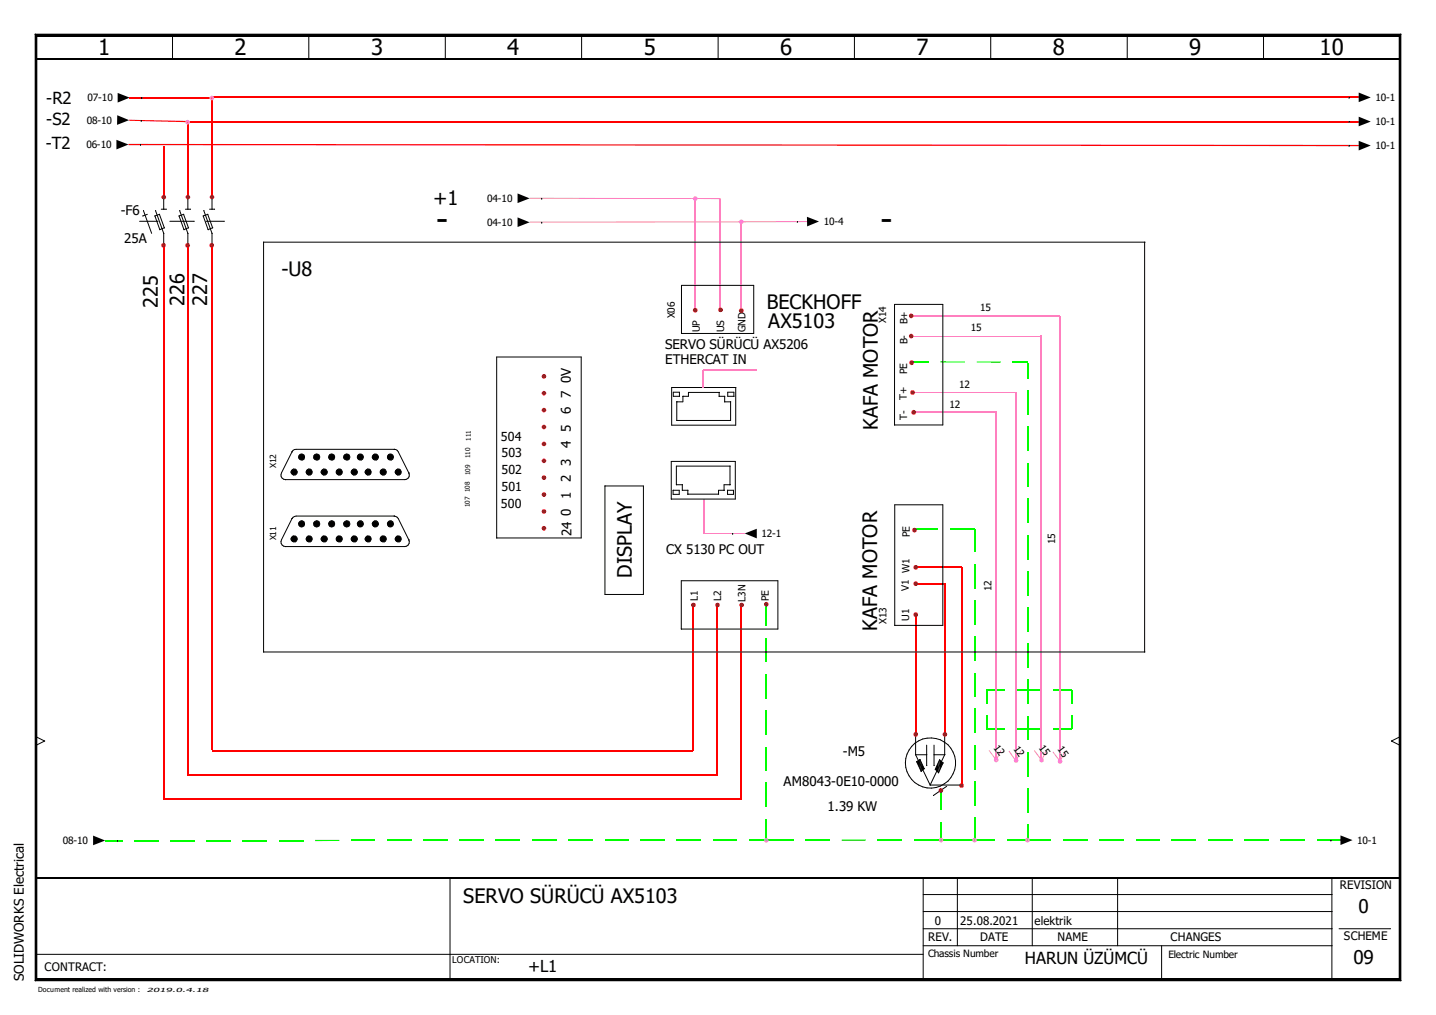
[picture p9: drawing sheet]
<svg xmlns="http://www.w3.org/2000/svg" width="297mm" height="210mm" viewBox="0 0 297 210" stroke-linecap="round" stroke-linejoin="round" font-family="sans-serif">
<path d="M.1 0h296.8v209.8h-296.8z" fill="none" stroke="#fff" stroke-width=".21"/>
<g fill="none" stroke="#000" stroke-width=".21">
<path d="M7.3 7.1l.3 .4zM7.3 7.1h282.5zM7.3 7.1v195.7zM7.3 7.1h282.5v195.7h-282.5zM7.6 7.5h281.8zM7.6 7.5v194.9zM7.6 7.5h281.8v194.9h-281.8zM35.7 7.2v5M63.9 7.2v5M92.2 7.2l-.1 5M120.4 7.2l-.1 5M148.6 7.2l-.1 5"/>
<path d="M176.8 7.2l-.1 5M205 7.2l-.1 5M233.2 7.2v5M261.4 7.2v5M289.4 7.5v194.9zM289.8 7.1l-.4 .4zM289.8 7.1v195.7zM7.4 152.4l1.8 .8M9.2 153.2l-1.7 .9M9.2 153.2h.1M287.8 153.2l1.8 .9M287.8 153.2h.1"/>
<path d="M289.6 152.4l-1.8 .8M7.4 197.4h183.6M93.1 181.5v21.1M191 195.6h84.5M191 192.1h84.5M191 188.5h84.5M191 185h84.5M191 181.5v21.1M198.1 181.5l-.1 14.1M213.6 181.5l-.1 14.1M231.2 181.5v14.1M240.3 195.6v7"/>
<path d="M275.5 181.5h.1M275.5 181.5v21.1M277 192.1h10.6M7.3 202.8h282.5zM7.6 202.4l-.3 .4zM7.6 202.4h281.8zM289.4 202.4l.4 .4z"/>
</g>
<path d="M7.3 7.3h282.5M7.3 202.6h282.5" fill="none" stroke="#000" stroke-width=".38"/>
<path d="M7.3 7.1l.3 .4zM289.8 7.1l-.4 .4zM7.6 202.4l-.3 .4zM289.4 202.4l.4 .4z" fill="#000"/>
<path d="M7.4 7.1v195.7M7.4 12.2h282.2M289.6 7.1v195.7M7.4 181.5h282.2" fill="none" stroke="#000" stroke-width=".34"/>
<path d="M153.3 45.8h13.7" fill="none" stroke="#ff7fbf" stroke-width=".25"/>
<path d="M188.5 65.3h30.7M188.5 69.5h26.9M189 81.1h21.1M189 85.3h17.1" fill="none" stroke="#ff7fbf" stroke-width=".21"/>
<path d="M188.9 74.8h3.2M194.6 74.8h5M202.1 74.9h4.9M209.5 74.9h3.2M188.9 109.4h5.1M196.5 109.4h5.1M221.7 142.7v2.7M221.7 147.9v2.8" fill="none" stroke="#0f0" stroke-width=".25"/>
<path d="M189.4 117.3h9.5M189.4 120.7h6" fill="none" stroke="#f00" stroke-width=".25"/>
<g fill="#ff7fbf">
<path d="M217.7 155.5l.1-.1 1.6 2-.2 .1z"/>
<path d="M213.9 155.3l.1-.1 1.5 1.9-.1 .2z"/>
<path d="M216.4 155.2l.1 .1-1 2.1-.2-.1z"/>
<path d="M220.2 155.4l.1 .1-.9 2-.2-.1z"/>
<path d="M207 155.2h.1l-.9 2-.2-.1z"/>
<path d="M204.5 155.2l.1-.1 1.6 2-.2 .1z"/>
<path d="M211.1 155.2l.2 .1-1 2.1-.2-.2z"/>
<path d="M208.6 155.4l.2-.2 1.4 2.1-.1 .1z"/>
</g>
<g fill="none" stroke="#0f0" stroke-width=".25">
<path d="M212.6 75v3.2M212.6 80.7v5M212.6 88.2v5M212.6 95.7v5M201.6 109.4v4.8M201.6 116.6v5M212.6 103.2v5M212.6 110.7v5M212.6 118.2v4.9M158.5 125v4.5M158.5 132v4.9M158.5 139.4v5"/>
<path d="M201.6 124.1v5M201.6 131.6v5M201.6 139.1v5M212.6 125.6v5M212.6 133.1v5M158.5 146.9v5M158.5 154.4v5M201.6 146.6v5M201.6 154.1v4.9M204.1 147.9v2.8h3.8M207.9 142.7h-3.8v2.7M210.4 142.7h5"/>
<path d="M210.4 150.7h5M212.6 140.6v5M212.6 148.1v4.9M212.6 155.5v5M217.9 142.7h3.8M217.9 150.7h3.7M158.5 173.8h5.6M158.5 161.9v5M158.5 169.4v4.5M166.6 173.8h5M174.1 173.7h5M181.6 173.7h5"/>
<path d="M189.1 173.7h16.7M194.7 163.8v3.7M194.7 170v3.7M201.6 161.5v5M201.6 169v4.7M208.3 173.7h9.2M212.6 163v5M212.6 170.5v3.2M220 173.7h5M227.5 173.7h4.9M234.9 173.7h5M242.4 173.7h5"/>
<path d="M249.9 173.7h5M257.4 173.7h5M264.8 173.7h5M272.3 173.7h5"/>
</g>
<path d="M26.8 20.2h17M33.8 30.3v10.2M38.8 25.3v15.2M43.8 20.3v20.2M153.3 125.3v39.9M189.4 127.1v24.7M195.4 120.7v31.1" fill="none" stroke="#f00" stroke-width=".25"/>
<path d="M149 41.1v23M153.3 45.8v18.5M215.4 69.4v87.8M219.3 65.4v92M206.1 85.1v72M210.2 81.2v76" fill="none" stroke="#ff7fbf" stroke-width=".21"/>
<path d="M198.9 117.2v45.2" fill="none" stroke="#f00" stroke-width=".21"/>
<path d="M109.5 41h34.3" fill="none" stroke="#ff7fbf" stroke-width=".25"/>
<g fill="none" stroke="#000" stroke-width=".21">
<path d="M28.9 45.8h3.8M29.7 43.6l1.7 4.7M30.5 44.3l-.9 .4M32 44.7l1.1 2.8M32 44.7h.1M32.2 43.6l1.7 4.7M33 44.3l1 2.8M33 44.3h.1M33 44.3l-1 .4M33.1 47.5h.1M33.4 43.3h1M33.5 47.3l-.4 .2"/>
<path d="M33.5 47.3h.1M33.9 40.8v2.5M33.9 48.3v2.5M33.9 48.3h.1M34 47.1l-.5 .2M34 47.1h.1M35.1 45.8h5.1M37 44.7h.1M37 44.7l1.1 2.8M37.2 43.6l1.7 4.7M38 44.3h.1M38 44.3l-1 .4"/>
<path d="M38 44.3l1 2.8M38.1 47.5h.1M38.4 43.3h1M38.5 47.3h.1M38.5 47.3l-.4 .2M38.9 40.8v2.5M38.9 48.3v2.5M38.9 48.3h.1M39 47.1h.1M39 47.1l-.5 .2M42 44.7h.1M42 44.7l1 2.8"/>
<path d="M42.2 43.6l1.7 4.7M42.6 45.8h3.8M43 44.3h.1M43 44.3l-1 .4M43 44.3l1 2.8M43 47.5h.1M43.3 43.3h1.1M43.5 47.3h.1M43.5 47.3l-.5 .2M43.9 48.3h.1M43.9 40.8v2.5M43.9 48.3v2.5"/>
<path d="M44 47.1h.1M44 47.1l-.5 .2"/>
</g>
<path d="M26.7 24.8l12.1 .2v.3l-12.1-.3z" fill="#f00"/>
<path d="M143.8 41.1v23.1M145.5 110.3h8.5M145.6 103.2v7.2" fill="none" stroke="#ff7fbf" stroke-width=".21"/>
<path d="M148.4 125.3v34.9" fill="none" stroke="#f00" stroke-width=".21"/>
<path d="M33.8 50.8v114.6M38.8 50.8v109.6M43.8 50.8v104.3M143.4 125.3v29.9M43.8 155.3h99.4M38.8 160.3h109.7" fill="none" stroke="#f00" stroke-width=".25"/>
<path d="M26.6 29.8l254.4 .2v.2l-254.4-.2z" fill="#f00"/>
<path d="M38.8 25.1h242.2M43.8 20.2h237.2M33.8 165.3h119.6" fill="none" stroke="#f00" stroke-width=".25"/>
<g fill="none" stroke="#0f0" stroke-width=".25">
<path d="M21.7 173.8h3.6M27.8 173.8h5M35.3 173.8h5M42.8 173.8h4.9M50.2 173.8h5M57.7 173.8h5M65.2 173.8h5M87.6 173.8h5M95.1 173.8h5M102.6 173.8h5M110.1 173.8h5M117.6 173.8h5"/>
<path d="M125 173.8h5M132.5 173.8h5M140 173.8h5M147.5 173.8h4.9M154.9 173.8h3.6"/>
</g>
<path d="M72.7 173.8h4.9M80.1 173.8h5" fill="none" stroke="#0f0" stroke-width=".21"/>
<g fill="none" stroke="#000" stroke-width=".21">
<path d="M29.1 29.9h.1M29.2 24.9h.1M29.3 20.2h.1M279.1 20.2h.1M279.1 30.1h.1M279.1 25.1h.1M112.1 46h.1M112.1 41h.1M141 59h14.9v10h-14.9zM164.9 45.8h.1M236.8 50.1v84.7M236.9 50.1h-182.4v84.7h182.3"/>
<path d="M102.7 73.8h17.5v37.5h-17.5zM112.5 77.9h.1M143.9 64.2h.1M149.1 64.2h.1M153.4 64.2h.1M185 62.9h10v25h-10zM188.4 65.5h.1M188.4 69.4h.1M188.6 75h.1M60.2 97.6h.1M60.4 97.6h.4M60.4 97.6l.3-.4 .5 .2 .1 .2"/>
<path d="M60.4 93.4l.2-.3 .7-.2 20.6 .1 .5 .4 2.2 4.4M60.4 97.6l.3 .4 .5-.1 .1-.3M60.4 93.4l-2.2 4.4a.93 .93 0 0 0 .9 1.4h24.7M60.4 93.4h.1M60.4 97.4l.5-.2a.47 .47 0 0 1 .4 .4 .47 .47 0 0 1-.4 .5h-.3l-.2-.5M60.6 97.5l.4-.1v.5l-.4-.1zM60.7 97.5h.3v.2h-.3zM60.8 97.6h.1l-.1 .1zM61 97.6l-.3 .1M61 97.6l-.2-.1-.1 .2M61.8 94.5h.1M61.9 94.5h.5"/>
<path d="M62 94.5l.3-.4h.2l.3 .4-.3 .4M62 94.5l.3 .4M62.2 94.3h.3l.1 .3-.2 .2-.2-.1zM62.3 94.9h.2M62.3 94.9a.38 .38 0 0 1-.2-.4 .38 .38 0 0 1 .2-.3h.2a.38 .38 0 0 1 .2 .3 .38 .38 0 0 1-.2 .4M62.3 94.4h.2v.3h-.2zM62.3 94.4h.2v.2h-.2zM62.4 94.5v.1zM63.3 97.6h.1M63.5 97.6h.4M63.8 97.5h.3v.2h-.3zM63.8 97.5h.2v.2h-.2z"/>
<path d="M63.9 97.6l.1 .1zM64.9 94.5h.1M65 94.5h.5M65.4 94.4h.3v.3h-.3zM65.4 94.9l-.3-.4 .3-.3h.2l.3 .3-.3 .4M65.4 94.4h.2v.2h-.2zM65.4 94.5h.2zM66.4 97.6h.1M66.6 97.6h.5M66.9 97.5l.2-.1 .2 .2-.2 .2zM67 97.5h.2v.2h-.2zM67 97.6h.1v.1z"/>
<path d="M68 94.5h.1M68.1 94.5h.5M68.4 94.3h.3l.2 .3-.3 .2-.2-.1zM68.5 94.4h.2v.3h-.2zM68.5 94.5h.2zM68.5 94.4h.2v.2h-.2zM68.9 94.7v-.4l-.4-.1a.38 .38 0 0 0-.2 .3 .38 .38 0 0 0 .2 .4M69 94.7l-.3 .2h-.2M69 94.7v-.4l-.5-.2-.3 .4 .3 .4M69.6 97.6h.1M69.7 97.6h.4M70 97.5h.3v.2h-.3z"/>
<path d="M70.1 97.5h.2v.2h-.2zM70.1 97.6h.1v.1zM71.1 94.5h.1M71.2 94.5h.5M71.6 94.4h.3v.3h-.3zM71.6 94.9l-.2-.4 .2-.3h.2l.3 .3-.3 .4M71.6 94.4h.2v.2h-.2zM71.7 94.5h.1zM72.6 97.6h.1M72.8 97.6h.5M73.2 97.6h.2l-.1 .1zM73.9 94.5h.1"/>
<path d="M74 94.5h.5M74.3 94.3h.4l.1 .3-.3 .2-.2-.1zM74.4 94.9l-.2-.4 .2-.3 .4 .1v.4l-.2 .2M74.4 94.4h.2v.2h-.2zM74.4 94.4h.3v.3h-.3zM74.5 94.5h.1zM75.5 97.6h.1M75.7 97.6h.5M76.1 97.6h.1v.1zM77 94.5h.1M77.2 94.5h.4M77.5 94.4h.3v.3h-.3z"/>
<path d="M77.6 94.4h.2v.2h-.2zM77.6 94.5h.1zM78 94.5l-.2-.3h-.2l-.3 .3 .3 .4M78 94.5l-.2 .4M78.1 94.5l-.3-.4-.5 .2v.4l.5 .2M78.1 94.5l-.3 .4M78.7 97.6h.1M78.8 97.6h.4M79.1 97.5h.3v.2h-.3zM79.2 97.5h.2v.2h-.2zM79.2 97.6l.1 .1zM80.1 94.5h.1"/>
<path d="M80.3 94.5h.4M80.3 94.5l.3 .4M80.3 94.5l.3-.4h.3l.3 .4-.3 .4M80.4 94.5l.2-.3h.3l.2 .3-.2 .4M80.4 94.7l.2 .2M80.6 94.3h.3l.1 .3-.3 .2-.1-.1zM80.6 94.7v-.3l.2-.1 .1 .1v.3M80.6 94.7h.3M80.6 94.6l.2-.2 .1 .2M80.6 94.6h.3M80.6 94.9h.3M80.8 94.4l-.1 .2z"/>
<path d="M81.7 97.6h.1M81.9 97.6h.5M82.3 97.6l.1 .1zM84.6 97.8a.93 .93 0 0 1-.9 1.4M84.6 97.8h.1M112.5 98.8h.1M112.5 95.3h.1M112.5 91.8h.1M112.5 88.3h.1M112.5 84.8h.1M112.5 81.3h.1M138.8 95.4h13.3v7.8h-13.3z"/>
<path d="M140.5 82v-.9h-1.2v.9h1.3M141.2 83.1h-1.2v3.9h11.1v-3.9M141.3 83.1v-1.1h1.1v-.8h6.4v.8h1.1v1.1h1.3M150.5 81.1h1.3v.9h-1.3zM151 96.4v3.8M151 96.4h-11.1v3.8h1.3M152.2 80.1v7.8h-13.3v-7.8h13.3M188.8 81.2h.1M188.9 85.3h.1M60.2 111.5h.1M60.4 111.5h.4M60.4 107.2l.2-.2 .7-.3h20.2l.7 .3 .2 .2 2.2 4.5"/>
<path d="M60.4 107.2l-2.2 4.5a.94 .94 0 0 0 .9 1.3h24.7M60.4 107.2h.1M60.7 111.3h.3v.3h-.3zM60.7 111.3h.3v.2h-.3zM60.8 111.4l.1 .1zM61.8 108.3h.1M61.9 108.3h.5M62.3 108.2h.2v.3h-.2zM62.4 108.3v.1zM62.4 108.4h.1M63.3 111.5h.1M63.5 111.5h.4"/>
<path d="M63.8 111.3l.3-.1 .1 .3-.3 .2-.1-.1zM63.8 111.3h.3v.3h-.3zM63.8 111.3h.2v.2h-.2zM63.9 111.5l.1-.1zM64.9 108.3h.1M65 108.3h.5M65.4 108.3h.2zM65.4 108.4h.1M65.5 108.2l.2 .1M65.5 108.2h-.1v.3h.3v-.2M65.5 108.2l-.1 .3 .3-.2M66.4 111.5h.1"/>
<path d="M66.6 111.5h.5M66.9 111.3h.3v.3h-.3zM67 111.3h.2v.2h-.2zM67 111.4l.1 .1zM68 108.3h.1M68.1 108.3h.5M68.5 108.2h.2v.3h-.2zM68.6 108.3v.1zM69.6 111.5h.1M69.7 111.5h.4M69.8 111.2l.5-.2 .3 .5-.1 .2-.2 .1-.5-.1M69.8 111.2v.5"/>
<path d="M69.9 111.3l.4-.2 .2 .4-.2 .3-.4-.1M69.9 111.3v.4M70 111.3l.3-.1 .1 .3-.3 .2-.1-.1zM70 111.3h.3v.3h-.3zM70.1 111.3h.2v.2h-.2zM70.2 111.4v.1h-.1zM71.1 108.3h.1M71.2 108.3h.5M71.6 108.2h.3v.3h-.3zM71.6 108.2h.2v.3h-.2zM71.7 108.3h.1l-.1 .1zM72.6 111.5h.1"/>
<path d="M72.8 111.5h.5M73.1 111.3h.3v.3h-.3zM73.2 111.3h.2v.2h-.2zM73.2 111.4l.2 .1zM73.9 108.3h.1M74 108.3h.5M74.4 108.2h.2v.3h-.2zM74.4 108.2h.3v.3h-.3zM74.5 108.3h.1l-.1 .1zM74.6 108.4h-.1M75.5 111.5h.1M75.7 111.5h.5"/>
<path d="M75.9 111.3l.4-.1 .1 .3-.3 .2-.2-.1zM76 111.3h.3v.3h-.3zM76.1 111.3h.1v.2h-.1zM76.1 111.4l.1 .1zM77 108.3h.1M77.2 108.3l.3 .5h.3l.3-.5M77.2 108.3h.4M77.2 108.3l.2-.4h.3a.5 .5 0 0 1 .4 .5 .5 .5 0 0 1-.4 .4h-.3l-.1-.2M77.2 108.3l.3-.4 .5 .2 .1 .2M77.6 108.3h.1l-.1 .1zM77.6 108.2l.2 .1M77.6 108.2v.3l.2-.2"/>
<path d="M77.6 108.2h-.1v.3h.3v-.2M78 108.3l-.2 .4h-.2M78 108.3l-.2-.3h-.2l-.3 .3 .3 .4M78.7 111.5h.1M78.8 111.5h.4M78.9 111.2l.5-.2 .3 .5-.3 .3-.5-.1M78.9 111.2v.5M79 111.3l.4-.2 .2 .4-.2 .3-.4-.1M79 111.3v.4M79.1 111.3h.3v.3h-.3zM79.2 111.3h.2v.2h-.2zM79.2 111.4l.1 .1z"/>
<path d="M80.1 108.3h.1M80.3 108.3h.4M80.6 108.2h.3v.3h-.3zM80.7 108.3l.1 .1zM81.7 111.5h.1M81.9 111.5h.5M82.2 111.3l.3-.1 .1 .3-.3 .2-.1-.1zM82.3 111.3h.2v.3h-.2zM82.3 111.3h.2v.2h-.2zM82.3 111.4l.1 .1zM84.6 111.7h.1M84.6 111.7a.94 .94 0 0 1-.9 1.3"/>
<path d="M112.5 109.3h.1M112.5 105.7h.1M112.5 102.3h.1M125.1 100.5h8v22.4h-8zM139.2 101.4h1.3v.8h-1.3zM141.1 100.2v1.2h1.2M142.3 101.4v.8h6.4M149.8 101.4h-1.2v.8M150.5 101.4h1.2v.8h-1.2zM151 100.2h-1.2v1.2M151.5 110.3h.1M185.1 104.4h9.9v24.9h-9.9z"/>
<path d="M189.1 109.6h.1M189.4 117.3h.1M140.9 120.1h20v10h-20zM143.4 125.1h.1M148.4 125.1h.1M153.4 125.1h.1M158.4 125.1h.1M189.2 120.7h.1M189.2 127h.1M187.3 157.8h.1M189.4 151.8v4.3M189.4 156.1h2.3"/>
<path d="M189.4 156.1l3 6.2M189.6 157.5l.9 2M189.6 157.5h.1M190.3 157.1l-.7 .4M190.3 157.1h.1M190.3 157.1l.9 1.9M190.5 159.5h.1M191.2 159h.1M191.2 159l-.7 .5M191.7 158.3h.1M191.7 154.1v4.2M193.2 156.1h2.2"/>
<path d="M193.2 154.1v4.2M193.5 159.1l.6 .7M193.5 159.1h.1M194.1 159.8h.1M194.2 157.1v2.7M194.3 157.1l.8 .7M194.3 157.1l-.8 2M194.3 157.1h.1M195.1 157.8h.1M195.1 157.8l-1 2M195.4 151.8v4.3l-3 6.2M24.3 173.8h.1"/>
<path d="M192.4 162.3h6.6M193.1 164.5h.1M195.8 162.6l-2.7 1.9M275.3 173.7h.1"/>
<circle cx="60.8" cy="97.6" r=".64"/>
<circle cx="60.9" cy="97.6" r=".35"/>
<circle cx="62.4" cy="94.5" r=".63"/>
<circle cx="62.4" cy="94.5" r=".49"/>
<circle cx="63.9" cy="97.6" r=".49"/>
<circle cx="63.9" cy="97.6" r=".36"/>
<circle cx="64" cy="97.6" r=".63"/>
<circle cx="64" cy="97.6" r=".27"/>
<circle cx="64" cy="97.6" r=".41"/>
<circle cx="65.5" cy="94.5" r=".42"/>
<circle cx="65.5" cy="94.5" r=".49"/>
<circle cx="65.5" cy="94.5" r=".28"/>
<circle cx="65.5" cy="94.5" r=".63"/>
<circle cx="67" cy="97.6" r=".35"/>
<circle cx="67" cy="97.6" r=".42"/>
<circle cx="67" cy="97.6" r=".63"/>
<circle cx="67.1" cy="97.6" r=".27"/>
<circle cx="67.1" cy="97.6" r=".49"/>
<circle cx="68.6" cy="94.5" r=".49"/>
<circle cx="68.6" cy="94.5" r=".63"/>
<circle cx="70.2" cy="97.6" r=".49"/>
<circle cx="70.2" cy="97.6" r=".36"/>
<circle cx="70.2" cy="97.6" r=".4"/>
<circle cx="70.2" cy="97.6" r=".63"/>
<circle cx="70.2" cy="97.6" r=".27"/>
<circle cx="71.7" cy="94.5" r=".42"/>
<circle cx="71.7" cy="94.5" r=".65"/>
<circle cx="71.7" cy="94.5" r=".49"/>
<circle cx="71.7" cy="94.5" r=".28"/>
<circle cx="73.3" cy="97.6" r=".2"/>
<circle cx="73.3" cy="97.6" r=".35"/>
<circle cx="73.3" cy="97.6" r=".63"/>
<circle cx="73.3" cy="97.6" r=".27"/>
<circle cx="73.3" cy="97.6" r=".12"/>
<circle cx="73.3" cy="97.6" r=".41"/>
<circle cx="73.3" cy="97.6" r=".49"/>
<circle cx="74.5" cy="94.5" r=".49"/>
<circle cx="74.5" cy="94.5" r=".63"/>
<circle cx="74.6" cy="94.5" r=".41"/>
<circle cx="76.1" cy="97.6" r=".36"/>
<circle cx="76.1" cy="97.6" r=".2"/>
<circle cx="76.1" cy="97.6" r=".42"/>
<circle cx="76.2" cy="97.6" r=".63"/>
<circle cx="76.2" cy="97.6" r=".12"/>
<circle cx="76.2" cy="97.6" r=".27"/>
<circle cx="76.2" cy="97.6" r=".49"/>
<circle cx="77.6" cy="94.5" r=".64"/>
<circle cx="77.7" cy="94.5" r=".49"/>
<circle cx="77.7" cy="94.5" r=".28"/>
<circle cx="79.3" cy="97.6" r=".35"/>
<circle cx="79.3" cy="97.6" r=".49"/>
<circle cx="79.3" cy="97.6" r=".41"/>
<circle cx="79.3" cy="97.6" r=".29"/>
<circle cx="79.3" cy="97.6" r=".63"/>
<circle cx="80.7" cy="94.5" r=".49"/>
<circle cx="80.8" cy="94.5" r=".63"/>
<circle cx="82.4" cy="97.6" r=".49"/>
<circle cx="82.4" cy="97.6" r=".36"/>
<circle cx="82.4" cy="97.6" r=".2"/>
<circle cx="82.4" cy="97.6" r=".42"/>
<circle cx="82.4" cy="97.6" r=".63"/>
<circle cx="82.4" cy="97.6" r=".12"/>
<circle cx="82.4" cy="97.6" r=".27"/>
<circle cx="60.8" cy="111.4" r=".28"/>
<circle cx="60.8" cy="111.5" r=".43"/>
<circle cx="60.8" cy="111.5" r=".64"/>
<circle cx="60.8" cy="111.4" r=".49"/>
<circle cx="60.9" cy="111.5" r=".35"/>
<circle cx="62.4" cy="108.3" r=".36"/>
<circle cx="62.4" cy="108.4" r=".28"/>
<circle cx="62.4" cy="108.3" r=".63"/>
<circle cx="62.4" cy="108.3" r=".43"/>
<circle cx="62.4" cy="108.3" r=".49"/>
<circle cx="63.9" cy="111.4" r=".49"/>
<circle cx="63.9" cy="111.5" r=".36"/>
<circle cx="64" cy="111.5" r=".63"/>
<circle cx="64" cy="111.4" r=".42"/>
<circle cx="65.5" cy="108.4" r=".42"/>
<circle cx="65.5" cy="108.3" r=".29"/>
<circle cx="65.5" cy="108.3" r=".49"/>
<circle cx="65.5" cy="108.3" r=".36"/>
<circle cx="65.5" cy="108.3" r=".63"/>
<circle cx="67" cy="111.5" r=".35"/>
<circle cx="67" cy="111.4" r=".28"/>
<circle cx="67" cy="111.4" r=".42"/>
<circle cx="67" cy="111.5" r=".63"/>
<circle cx="67.1" cy="111.4" r=".49"/>
<circle cx="68.6" cy="108.3" r=".49"/>
<circle cx="68.6" cy="108.3" r=".36"/>
<circle cx="68.6" cy="108.4" r=".28"/>
<circle cx="68.6" cy="108.3" r=".63"/>
<circle cx="68.6" cy="108.4" r=".42"/>
<circle cx="70.2" cy="111.4" r=".49"/>
<circle cx="70.2" cy="111.5" r=".63"/>
<circle cx="71.7" cy="108.4" r=".42"/>
<circle cx="71.7" cy="108.3" r=".65"/>
<circle cx="71.7" cy="108.3" r=".29"/>
<circle cx="71.7" cy="108.3" r=".49"/>
<circle cx="71.7" cy="108.3" r=".36"/>
<circle cx="73.3" cy="111.5" r=".35"/>
<circle cx="73.3" cy="111.4" r=".28"/>
<circle cx="73.3" cy="111.5" r=".63"/>
<circle cx="73.3" cy="111.4" r=".42"/>
<circle cx="73.3" cy="111.4" r=".49"/>
<circle cx="74.5" cy="108.3" r=".49"/>
<circle cx="74.5" cy="108.3" r=".36"/>
<circle cx="74.5" cy="108.4" r=".28"/>
<circle cx="74.5" cy="108.3" r=".63"/>
<circle cx="74.5" cy="108.4" r=".42"/>
<circle cx="76.1" cy="111.5" r=".36"/>
<circle cx="76.1" cy="111.4" r=".42"/>
<circle cx="76.2" cy="111.5" r=".63"/>
<circle cx="76.2" cy="111.4" r=".49"/>
<circle cx="77.6" cy="108.4" r=".28"/>
<circle cx="77.6" cy="108.3" r=".64"/>
<circle cx="79.3" cy="111.4" r=".49"/>
<circle cx="79.3" cy="111.4" r=".29"/>
<circle cx="79.3" cy="111.5" r=".63"/>
<circle cx="80.7" cy="108.3" r=".35"/>
<circle cx="80.7" cy="108.3" r=".49"/>
<circle cx="80.8" cy="108.4" r=".28"/>
<circle cx="80.8" cy="108.3" r=".63"/>
<circle cx="80.8" cy="108.3" r=".43"/>
<circle cx="82.4" cy="111.4" r=".49"/>
<circle cx="82.4" cy="111.4" r=".42"/>
<circle cx="82.4" cy="111.5" r=".63"/>
<circle cx="82.4" cy="111.5" r=".35"/>
<circle cx="192.5" cy="157.8" r="5.2"/>
</g>
<path d="M143.8 41.1h5.3M145.5 76.5v3.7M145.5 76.5h11" fill="none" stroke="#ff7fbf" stroke-width=".21"/>
<g fill="#000">
<path d="M281 19.1l2.5 1.1-2.5 .9zM24.1 28.9l2.5 1-2.5 1zM24.3 23.8l2.4 1-2.5 1zM24.3 19.2l2.5 1-2.5 1zM281 29.1l2.5 1-2.5 1zM281 24.1l2.5 1-2.5 1zM107.1 45l2.5 1-2.5 .9zM107.1 40l2.5 1-2.5 1zM166.9 44.8l2.5 1-2.4 1zM154 110.3l2.5-1v2zM189.6 157.5l.7-.4v1.9zM190.5 157.6l.7 1.4-.7 .5z"/>
<path d="M194.1 157.6v2.2l-.6-.7zM194.3 157.1l.8 .7-.8 1.6zM19.3 172.8l2.5 1-2.5 1zM277.3 172.8l2.5 .9-2.5 1.1z"/>
</g>
<path d="M190.4 157.1v2.4" fill="none" stroke="#000" stroke-width=".25"/>
<path d="M109.5 45.9h43.8" fill="none" stroke="#ff7fbf" stroke-width=".3"/>
<g fill="#ff7fdf">
<path d="M219.6 157.1l.2 .3h-.5z"/>
<path d="M219.3 157l.3 .1-.3 .3z"/>
<path d="M218.9 157.1l.4-.1v.4z"/>
<path d="M218.9 157.1l.3 .3h-.4z"/>
<path d="M218.8 157.4l.4 .1-.3 .3z"/>
<path d="M219.2 157.5l.1 .4-.4-.1z"/>
<path d="M219.3 157.5l.3 .3-.3 .1z"/>
<path d="M219.3 157.4h.5l-.2 .4z"/>
<path d="M215.5 157.2l.3-.4 .1 .4z"/>
<path d="M215.5 156.7l.3 .1-.3 .4z"/>
<path d="M215.1 156.8l.4-.1v.4z"/>
<path d="M215.1 156.8l.3 .4h-.4z"/>
<path d="M215 157.2h.4l-.3 .4z"/>
<path d="M215.4 157.2l.1 .5-.4-.1z"/>
<path d="M215.5 157.2l.3 .4-.3 .1z"/>
<path d="M215.5 157.2h.4l-.1 .4z"/>
<path d="M212.6 173.7l.3-.3 .2 .3z"/>
<path d="M212.6 173.2l.3 .2-.3 .3z"/>
<path d="M212.2 173.4l.4-.2v.5z"/>
<path d="M212.2 173.4l.3 .3h-.5z"/>
<path d="M212 173.7l.5 .1-.3 .3z"/>
<path d="M212.5 173.8l.1 .4-.4-.1z"/>
<path d="M212.6 173.8l.3 .3-.3 .1z"/>
<path d="M212.6 173.7h.5l-.2 .4z"/>
<path d="M210.5 156.9l.2 .4h-.5z"/>
<path d="M210.2 156.8l.3 .1-.3 .4z"/>
<path d="M209.8 156.9l.4-.1v.4z"/>
<path d="M209.8 156.9l.3 .4h-.4z"/>
<path d="M209.7 157.3h.4l-.3 .3z"/>
<path d="M210.1 157.3l.1 .5-.4-.2z"/>
<path d="M210.2 157.4l.3 .2-.3 .2z"/>
<path d="M210.2 157.3h.5l-.2 .3z"/>
<path d="M206.4 156.8l.2 .4h-.5z"/>
<path d="M206.1 156.7l.3 .1-.3 .3z"/>
<path d="M205.7 156.8l.4-.1v.4z"/>
<path d="M205.7 156.8l.3 .4h-.4z"/>
<path d="M205.6 157.2h.4l-.3 .3z"/>
<path d="M205.7 157.5l.4-.3v.5z"/>
<path d="M206.1 157.2l.3 .3-.3 .2z"/>
<path d="M206.1 157.2h.5l-.2 .3z"/>
<path d="M201.6 173.7l.3-.3 .2 .3z"/>
<path d="M201.6 173.2l.3 .2-.3 .3z"/>
<path d="M201.2 173.4l.4-.2v.5z"/>
<path d="M201.2 173.4l.3 .3h-.4z"/>
<path d="M201.1 173.7l.4 .1-.3 .3z"/>
<path d="M201.5 173.8l.1 .4-.4-.1z"/>
<path d="M201.6 173.8l.3 .3-.3 .1z"/>
<path d="M201.6 173.7h.5l-.2 .4z"/>
</g>
<g fill="#a50000">
<path d="M198.9 162.4l.4-.3 .1 .3z"/>
<path d="M198.9 162l.4 .1-.4 .3z"/>
<path d="M198.5 162.1l.4-.1v.4z"/>
<path d="M198.5 162.1l.4 .3h-.5z"/>
<path d="M198.4 162.4l.5 .1-.4 .3z"/>
<path d="M198.9 162.5v.4l-.4-.1z"/>
<path d="M198.9 162.5l.4 .3-.4 .1z"/>
<path d="M198.9 162.5l.5-.1-.1 .4z"/>
<path d="M195.5 151.8l.3-.3 .2 .3z"/>
<path d="M195.4 151.3l.4 .2-.3 .3z"/>
<path d="M195.1 151.5l.3-.2v.5z"/>
<path d="M195.1 151.5l.3 .3h-.5z"/>
<path d="M194.9 151.8l.5 .1-.3 .3z"/>
<path d="M195.4 151.9v.5l-.3-.2z"/>
<path d="M195.4 151.9l.4 .3-.4 .2z"/>
<path d="M195.5 151.8h.5l-.2 .4z"/>
</g>
<g fill="#ff7fdf">
<path d="M195 173.4l.2 .3h-.5z"/>
<path d="M194.7 173.2l.3 .2-.3 .3z"/>
<path d="M194.3 173.4l.4-.2v.5z"/>
<path d="M194.3 173.4l.3 .3h-.4z"/>
<path d="M194.2 173.7l.4 .1-.3 .3z"/>
<path d="M194.3 174.1l.4-.3v.4z"/>
<path d="M194.7 173.8l.3 .3-.3 .1z"/>
<path d="M194.7 173.7h.5l-.2 .4z"/>
</g>
<g fill="#a50000">
<path d="M195 163.1l.1 .3h-.4z"/>
<path d="M194.6 163l.4 .1-.3 .3z"/>
<path d="M194.3 163.1l.3-.1v.4z"/>
<path d="M194.3 163.1l.3 .3h-.5z"/>
<path d="M194.1 163.4l.5 .1-.3 .3z"/>
<path d="M194.6 163.5v.5l-.3-.2z"/>
<path d="M194.6 163.5l.4 .3-.4 .2z"/>
<path d="M194.7 163.4h.4l-.1 .4z"/>
<path d="M189.4 151.8l.4-.3 .1 .3z"/>
<path d="M189.4 151.3l.4 .2-.4 .3z"/>
<path d="M189.1 151.5l.3-.2v.5z"/>
<path d="M189.1 151.5l.3 .3h-.5z"/>
<path d="M188.9 151.8l.5 .1-.3 .3z"/>
<path d="M189.4 151.9v.5l-.3-.2z"/>
<path d="M189.4 151.9l.4 .3-.4 .2z"/>
<path d="M189.5 151.8h.4l-.1 .4z"/>
<path d="M189.4 127.1l.4-.4 .1 .4z"/>
<path d="M189.4 126.6l.4 .1-.4 .4z"/>
<path d="M189.1 126.7l.3-.1v.5z"/>
<path d="M189.1 126.7l.3 .4h-.5z"/>
<path d="M188.9 127.1l.5 .1-.3 .3z"/>
<path d="M189.1 127.5l.3-.3v.4z"/>
<path d="M189.4 127.2l.4 .3-.4 .1z"/>
<path d="M189.5 127.1h.4l-.1 .4z"/>
<path d="M189.4 120.6l.4-.2 .1 .3z"/>
<path d="M189.4 120.2l.4 .2-.4 .2z"/>
<path d="M189.1 120.4l.3-.2v.4z"/>
<path d="M189.1 120.4l.3 .2-.5 .1z"/>
<path d="M188.9 120.7h.5l-.3 .3z"/>
<path d="M189.1 121l.3-.3v.5z"/>
<path d="M189.4 120.7l.4 .3-.4 .2z"/>
<path d="M189.4 120.7h.5l-.1 .3z"/>
<path d="M189.4 117.3l.4-.3 .1 .3z"/>
<path d="M189.4 116.8l.4 .2-.4 .3z"/>
<path d="M189.1 117l.3-.2v.5z"/>
<path d="M189.1 117l.3 .3h-.5z"/>
<path d="M188.9 117.3l.5 .1-.3 .3z"/>
<path d="M189.1 117.7l.3-.3v.4z"/>
<path d="M189.4 117.4l.4 .3-.4 .1z"/>
<path d="M189.5 117.3h.4l-.1 .4z"/>
<path d="M189.2 109.6l.3-.3 .1 .3z"/>
<path d="M189.1 109.1l.4 .2-.3 .3z"/>
<path d="M188.8 109.3l.3-.2v.5z"/>
<path d="M188.8 109.3l.3 .3h-.4z"/>
<path d="M188.7 109.6l.4 .1-.3 .3z"/>
<path d="M188.8 110l.3-.3v.5z"/>
<path d="M189.1 109.7l.4 .3-.4 .2z"/>
<path d="M189.2 109.6h.4l-.1 .4z"/>
<path d="M189.1 85.2l.3-.3 .1 .4z"/>
<path d="M189 84.8l.4 .1-.3 .3z"/>
<path d="M188.6 84.9l.4-.1v.4z"/>
<path d="M188.6 84.9l.4 .3-.5 .1z"/>
<path d="M188.5 85.3h.5l-.4 .3z"/>
<path d="M189 85.3v.5l-.4-.2z"/>
<path d="M189 85.3l.4 .3-.4 .2z"/>
<path d="M189.1 85.3h.4l-.1 .3z"/>
<path d="M188.8 81.1l.3-.3 .2 .4z"/>
<path d="M188.8 80.6l.3 .2-.3 .3z"/>
<path d="M188.4 80.8l.4-.2v.5z"/>
<path d="M188.4 80.8l.3 .4h-.4z"/>
<path d="M188.3 81.2h.4l-.3 .3z"/>
<path d="M188.7 81.2l.1 .5-.4-.2z"/>
<path d="M188.8 81.2l.3 .3-.3 .2z"/>
<path d="M188.8 81.2h.5l-.2 .3z"/>
<path d="M188.6 75l.3-.4 .2 .4z"/>
<path d="M188.6 74.5l.3 .1-.3 .4z"/>
<path d="M188.2 74.6l.4-.1v.5z"/>
<path d="M188.2 74.6l.3 .4h-.4z"/>
<path d="M188.1 75l.4 .1-.3 .3z"/>
<path d="M188.2 75.4l.4-.3v.4z"/>
<path d="M188.6 75.1l.3 .3-.3 .1z"/>
<path d="M188.6 75.1l.5-.1-.2 .4z"/>
<path d="M188.5 69.5l.3-.3 .2 .3z"/>
<path d="M188.5 69l.3 .2-.3 .3z"/>
<path d="M188.1 69.2l.4-.2v.5z"/>
<path d="M188.1 69.2l.3 .3h-.4z"/>
<path d="M188 69.5l.5 .1-.4 .2z"/>
<path d="M188.1 69.8l.4-.2v.4z"/>
<path d="M188.5 69.6l.3 .2-.3 .2z"/>
<path d="M188.5 69.6l.5-.1-.2 .3z"/>
<path d="M188.5 65.3l.3-.3 .2 .3z"/>
<path d="M188.5 64.8l.3 .2-.3 .3z"/>
<path d="M188.1 65l.4-.2v.5z"/>
<path d="M188.1 65l.3 .3h-.4z"/>
<path d="M188 65.3l.5 .1-.4 .3z"/>
<path d="M188.1 65.7l.4-.3v.4z"/>
<path d="M188.5 65.4l.3 .3-.3 .1z"/>
<path d="M188.5 65.4l.5-.1-.2 .4z"/>
</g>
<g fill="#ff7fdf">
<path d="M158.6 173.7l.3-.3 .1 .4z"/>
<path d="M158.5 173.3l.4 .1-.3 .3z"/>
<path d="M158.2 173.4l.3-.1v.4z"/>
<path d="M158.2 173.4l.3 .4h-.5z"/>
<path d="M158 173.8h.5l-.3 .3z"/>
<path d="M158.2 174.1l.3-.3v.5z"/>
<path d="M158.5 173.8l.4 .3-.4 .2z"/>
<path d="M158.6 173.8h.4l-.1 .3z"/>
</g>
<g fill="#a50000">
<path d="M158.6 124.9l.3-.3 .1 .4z"/>
<path d="M158.5 124.5l.4 .1-.3 .3z"/>
<path d="M158.2 124.6l.3-.1v.4z"/>
<path d="M158.2 124.6l.3 .4h-.5z"/>
<path d="M158 125h.5l-.3 .3z"/>
<path d="M158.2 125.3l.3-.3v.5z"/>
<path d="M158.5 125l.4 .3-.4 .2z"/>
<path d="M158.6 125h.4l-.1 .3z"/>
<path d="M153.5 125.1l.3-.3 .1 .3z"/>
<path d="M153.4 124.6l.4 .2-.3 .3z"/>
<path d="M153.1 124.8l.3-.2v.5z"/>
<path d="M153.1 124.8l.3 .3h-.5z"/>
<path d="M152.9 125.1h.5l-.3 .4z"/>
<path d="M153.4 125.1v.5l-.3-.1z"/>
<path d="M153.4 125.1l.4 .4-.4 .1z"/>
<path d="M153.5 125.1h.4l-.1 .4z"/>
<path d="M153.4 64.2l.3-.3 .1 .4z"/>
<path d="M153.3 63.8l.4 .1-.3 .3z"/>
<path d="M153 63.9l.3-.1v.4z"/>
<path d="M153 63.9l.3 .4h-.5z"/>
<path d="M152.8 64.3h.5l-.3 .3z"/>
<path d="M153.3 64.3v.4l-.3-.1z"/>
<path d="M153.4 64.3l.3 .3-.4 .1z"/>
<path d="M153.4 64.3h.4l-.1 .3z"/>
</g>
<g fill="#ff7fdf">
<path d="M153.4 45.8l.3-.3 .1 .4z"/>
<path d="M153.3 45.4l.4 .1-.3 .3z"/>
<path d="M153 45.5l.3-.1v.4z"/>
<path d="M153 45.5l.3 .4h-.5z"/>
<path d="M152.8 45.9h.5l-.3 .3z"/>
<path d="M153.3 45.9v.5l-.3-.2z"/>
<path d="M153.3 45.9l.4 .3-.4 .2z"/>
<path d="M153.4 45.9h.4l-.1 .3z"/>
</g>
<g fill="#a50000">
<path d="M149.4 63.7l.2 .4h-.5z"/>
<path d="M149.1 63.6l.3 .1-.3 .4z"/>
<path d="M148.7 63.7l.4-.1v.4z"/>
<path d="M148.7 63.7l.3 .4h-.5z"/>
<path d="M148.5 64.1h.5l-.3 .3z"/>
<path d="M149 64.1l.1 .5-.4-.2z"/>
<path d="M149.1 64.1l.3 .3-.3 .2z"/>
<path d="M149.1 64.1h.5l-.2 .3z"/>
<path d="M148.8 124.8l.1 .3h-.4z"/>
<path d="M148.4 124.6l.4 .2-.3 .3z"/>
<path d="M148.1 124.8l.3-.2v.5z"/>
<path d="M148.1 124.8l.3 .3h-.5z"/>
<path d="M147.9 125.1h.5l-.3 .4z"/>
<path d="M148.4 125.1v.5l-.3-.1z"/>
<path d="M148.4 125.1l.4 .4-.4 .1z"/>
<path d="M148.5 125.1h.4l-.1 .4z"/>
<path d="M143.8 64.1l.4-.3 .1 .4z"/>
<path d="M143.8 63.7l.4 .1-.4 .3z"/>
<path d="M143.5 63.8l.3-.1v.4z"/>
<path d="M143.5 63.8l.3 .4h-.5z"/>
<path d="M143.3 64.2h.5l-.3 .3z"/>
<path d="M143.8 64.2v.4l-.3-.1z"/>
<path d="M143.8 64.2l.4 .3-.4 .1z"/>
<path d="M143.8 64.2h.5l-.1 .3z"/>
</g>
<g fill="#ff7fdf">
<path d="M143.8 41l.4-.3 .1 .4z"/>
<path d="M143.8 40.6l.4 .1-.4 .3z"/>
<path d="M143.5 40.7l.3-.1v.4z"/>
<path d="M143.5 40.7l.3 .4h-.5z"/>
<path d="M143.3 41.1h.5l-.3 .3z"/>
<path d="M143.8 41.1v.5l-.3-.2z"/>
<path d="M143.8 41.1l.4 .3-.4 .2z"/>
<path d="M143.8 41.1h.5l-.1 .3z"/>
</g>
<g fill="#a50000">
<path d="M143.5 125.1l.3-.3 .1 .3z"/>
<path d="M143.4 124.6l.4 .2-.3 .3z"/>
<path d="M143.1 124.8l.3-.2v.5z"/>
<path d="M143.1 124.8l.3 .3h-.5z"/>
<path d="M142.9 125.1h.5l-.3 .4z"/>
<path d="M143.4 125.1v.5l-.3-.1z"/>
<path d="M143.4 125.1l.4 .4-.4 .1z"/>
<path d="M143.5 125.1h.4l-.1 .4z"/>
<path d="M112.9 108.9l.1 .4h-.4z"/>
<path d="M112.5 108.8l.4 .1-.3 .3z"/>
<path d="M112.2 108.9l.3-.1v.4z"/>
<path d="M112.2 108.9l.3 .4h-.5z"/>
<path d="M112 109.3h.5l-.3 .3z"/>
<path d="M112.2 109.6l.3-.3v.5z"/>
<path d="M112.5 109.3l.4 .3-.4 .2z"/>
<path d="M112.6 109.3h.4l-.1 .3z"/>
<path d="M112.9 105.4l.1 .3h-.4z"/>
<path d="M112.5 105.3l.4 .1-.3 .3z"/>
<path d="M112.2 105.4l.3-.1v.4z"/>
<path d="M112.2 105.4l.3 .3h-.5z"/>
<path d="M112 105.7l.5 .1-.3 .3z"/>
<path d="M112.5 105.8v.5l-.3-.2z"/>
<path d="M112.5 105.8l.4 .3-.4 .2z"/>
<path d="M112.6 105.7h.4l-.1 .4z"/>
<path d="M112.6 102.2l.3-.3 .1 .4z"/>
<path d="M112.5 101.8l.4 .1-.3 .3z"/>
<path d="M112.2 101.9l.3-.1v.4z"/>
<path d="M112.2 101.9l.3 .4h-.5z"/>
<path d="M112 102.3h.5l-.3 .3z"/>
<path d="M112.2 102.6l.3-.3v.5z"/>
<path d="M112.5 102.3l.4 .3-.4 .2z"/>
<path d="M112.6 102.3h.4l-.1 .3z"/>
<path d="M112.9 98.4l.1 .4h-.4z"/>
<path d="M112.5 98.3l.4 .1-.3 .4z"/>
<path d="M112.2 98.4l.3-.1v.5z"/>
<path d="M112.2 98.4l.3 .4h-.5z"/>
<path d="M112 98.8h.5l-.3 .3z"/>
<path d="M112.5 98.8v.5l-.3-.2z"/>
<path d="M112.5 98.8l.4 .3-.4 .2z"/>
<path d="M112.6 98.8h.4l-.1 .3z"/>
<path d="M112.6 95.2l.3-.2 .1 .3z"/>
<path d="M112.5 94.8l.4 .2-.3 .2z"/>
<path d="M112.2 95l.3-.2v.4z"/>
<path d="M112.2 95l.3 .3h-.5z"/>
<path d="M112 95.3h.5l-.3 .3z"/>
<path d="M112.5 95.3v.5l-.3-.2z"/>
<path d="M112.5 95.3l.4 .3-.4 .2z"/>
<path d="M112.6 95.3h.4l-.1 .3z"/>
<path d="M112.9 91.4l.1 .4h-.4z"/>
<path d="M112.5 91.3l.4 .1-.3 .4z"/>
<path d="M112.2 91.4l.3-.1v.5z"/>
<path d="M112.2 91.4l.3 .4h-.5z"/>
<path d="M112 91.8h.5l-.3 .4z"/>
<path d="M112.5 91.8v.5l-.3-.1z"/>
<path d="M112.5 91.9l.4 .3-.4 .1z"/>
<path d="M112.6 91.8h.4l-.1 .4z"/>
<path d="M112.6 88.3l.3-.3 .1 .3z"/>
<path d="M112.5 87.8l.4 .2-.3 .3z"/>
<path d="M112.2 88l.3-.2v.5z"/>
<path d="M112.2 88l.3 .3h-.5z"/>
<path d="M112 88.3h.5l-.3 .3z"/>
<path d="M112.5 88.3v.5l-.3-.2z"/>
<path d="M112.5 88.3l.4 .3-.4 .2z"/>
<path d="M112.6 88.3h.4l-.1 .3z"/>
<path d="M112.9 84.5l.1 .3h-.4z"/>
<path d="M112.5 84.3l.4 .2-.3 .3z"/>
<path d="M112.2 84.5l.3-.2v.5z"/>
<path d="M112.2 84.5l.3 .3h-.5z"/>
<path d="M112 84.8h.5l-.3 .4z"/>
<path d="M112.5 84.8v.5l-.3-.1z"/>
<path d="M112.5 84.9l.4 .3-.4 .1z"/>
<path d="M112.6 84.8h.4l-.1 .4z"/>
<path d="M112.6 81.3l.3-.3 .1 .3z"/>
<path d="M112.5 80.8l.4 .2-.3 .3z"/>
<path d="M112.2 81l.3-.2v.5z"/>
<path d="M112.2 81l.3 .3h-.5z"/>
<path d="M112 81.3l.5 .1-.3 .3z"/>
<path d="M112.5 81.4v.4l-.3-.1z"/>
<path d="M112.5 81.4l.4 .3-.4 .1z"/>
<path d="M112.6 81.3h.4l-.1 .4z"/>
<path d="M112.9 77.5l.1 .4h-.4z"/>
<path d="M112.5 77.3l.4 .2-.3 .3z"/>
<path d="M112.2 77.5l.3-.2v.5z"/>
<path d="M112.2 77.5l.3 .4h-.5z"/>
<path d="M112 77.9h.5l-.3 .3z"/>
<path d="M112.5 77.9v.4l-.3-.1z"/>
<path d="M112.5 77.9l.4 .3-.4 .1z"/>
<path d="M112.6 77.9h.4l-.1 .3z"/>
<path d="M44.2 40.4l.2 .4h-.5z"/>
<path d="M43.9 40.3l.3 .1-.3 .3z"/>
<path d="M43.5 40.4l.4-.1v.4z"/>
<path d="M43.5 40.4l.3 .4h-.5z"/>
<path d="M43.3 40.8h.5l-.3 .3z"/>
<path d="M43.8 40.8l.1 .5-.4-.2z"/>
<path d="M43.9 40.8l.3 .3-.3 .2z"/>
<path d="M43.9 40.8h.5l-.2 .3z"/>
</g>
<g fill="#ff7fdf">
<path d="M44.2 19.9l.1 .4h-.4z"/>
<path d="M43.8 19.8l.4 .1-.3 .3z"/>
<path d="M43.5 19.9l.3-.1v.4z"/>
<path d="M43.5 19.9l.3 .4h-.5z"/>
<path d="M43.3 20.3h.5l-.3 .3z"/>
<path d="M43.8 20.3v.5l-.3-.2z"/>
<path d="M43.8 20.3l.4 .3-.4 .2z"/>
<path d="M43.9 20.3h.4l-.1 .3z"/>
</g>
<g fill="#a50000">
<path d="M43.8 50.7l.4-.3 .1 .4z"/>
<path d="M43.8 50.2l.4 .2-.4 .3z"/>
<path d="M43.4 50.4l.4-.2v.5z"/>
<path d="M43.4 50.4l.3 .4h-.4z"/>
<path d="M43.3 50.8h.5l-.4 .3z"/>
<path d="M43.8 50.8v.4l-.4-.1z"/>
<path d="M43.8 50.8l.4 .3-.4 .1z"/>
<path d="M43.8 50.8h.5l-.1 .3z"/>
<path d="M38.9 40.7l.3-.3 .2 .4z"/>
<path d="M38.9 40.3l.3 .1-.3 .3z"/>
<path d="M38.5 40.4l.4-.1v.4z"/>
<path d="M38.5 40.4l.3 .4h-.4z"/>
<path d="M38.4 40.8h.4l-.3 .3z"/>
<path d="M38.8 40.8l.1 .5-.4-.2z"/>
<path d="M38.9 40.8l.3 .3-.3 .2z"/>
<path d="M38.9 40.8h.5l-.2 .3z"/>
<path d="M39.2 50.4l.1 .4h-.4z"/>
<path d="M38.8 50.2l.4 .2-.3 .3z"/>
<path d="M38.4 50.4l.4-.2v.5z"/>
<path d="M38.4 50.4l.4 .4h-.5z"/>
<path d="M38.3 50.8h.5l-.4 .3z"/>
<path d="M38.4 51.1l.4-.3v.4z"/>
<path d="M38.8 50.8l.4 .3-.4 .1z"/>
<path d="M38.9 50.8h.4l-.1 .3z"/>
</g>
<g fill="#ff7fdf">
<path d="M38.9 25.2l.3-.3 .1 .4z"/>
<path d="M38.8 24.8l.4 .1-.3 .3z"/>
<path d="M38.4 24.9l.4-.1v.4z"/>
<path d="M38.4 24.9l.4 .4h-.5z"/>
<path d="M38.3 25.3h.5l-.4 .3z"/>
<path d="M38.4 25.6l.4-.3v.5z"/>
<path d="M38.8 25.3l.4 .3-.4 .2z"/>
<path d="M38.9 25.3h.4l-.1 .3z"/>
</g>
<g fill="#a50000">
<path d="M33.9 40.7l.3-.3 .2 .4z"/>
<path d="M33.9 40.3l.3 .1-.3 .3z"/>
<path d="M33.5 40.4l.4-.1v.4z"/>
<path d="M33.5 40.4l.3 .4h-.4z"/>
<path d="M33.4 40.8h.4l-.3 .3z"/>
<path d="M33.8 40.8l.1 .5-.4-.2z"/>
<path d="M33.9 40.8l.3 .3-.3 .2z"/>
<path d="M33.9 40.8h.5l-.2 .3z"/>
<path d="M34.2 50.4l.1 .4h-.4z"/>
<path d="M33.8 50.2l.4 .2-.3 .3z"/>
<path d="M33.5 50.4l.3-.2v.5z"/>
<path d="M33.5 50.4l.3 .4h-.5z"/>
<path d="M33.3 50.8h.5l-.3 .3z"/>
<path d="M33.8 50.8v.4l-.3-.1z"/>
<path d="M33.8 50.8l.4 .3-.4 .1z"/>
<path d="M33.9 50.8h.4l-.1 .3z"/>
</g>
<g font-size="6.9">
<text x="90.3" y="47.7">-</text>
<text x="182.1" y="47.7">-</text>
</g>
<g font-size="4.6">
<text x="20.3" y="11.3">1</text>
<text x="48.5" y="11.3">2</text>
<text x="76.7" y="11.3">3</text>
<text x="104.9" y="11.3">4</text>
<text x="133.2" y="11.3">5</text>
<text x="161.4" y="11.3">6</text>
<text x="189.6" y="11.3">7</text>
<text x="217.8" y="11.3">8</text>
<text x="246" y="11.3">9</text>
<text x="273" y="11.3">10</text>
</g>
<g font-size="4.1">
<text x="89.6" y="42.4">+1</text>
<text x="58.2" y="57.1">-U8</text>
<text x="32.7" y="63.7" transform="rotate(-90 32.7 63.7)">225</text>
<text x="38.2" y="63.3" transform="rotate(-90 38.2 63.3)">226</text>
<text x="42.9" y="63.3" transform="rotate(-90 42.9 63.3)">227</text>
<text x="158.6" y="63.8">BECKHOFF</text>
<text x="158.9" y="67.9">AX5103</text>
<text x="181.6" y="88.9" transform="rotate(-90 181.6 88.9)">KAFA MOTOR</text>
<text x="130.7" y="119.5" transform="rotate(-90 130.7 119.5)">DISPLAY</text>
<text x="181.4" y="130.4" transform="rotate(-90 181.4 130.4)">KAFA MOTOR</text>
<text x="95.8" y="186.6">SERVO SÜRÜCÜ AX5103</text>
</g>
<g font-size="3.9">
<text x="281" y="188.8">0</text>
<text x="279.9" y="199.4">09</text>
</g>
<g font-size="3.4">
<text x="9.6" y="21.5">-R2</text>
<text x="9.6" y="26">-S2</text>
<text x="9.5" y="30.9">-T2</text>
<text x="109.3" y="201.1">+L1</text>
<text x="212" y="199.4">HARUN ÜZÜMCÜ</text>
</g>
<g font-size="2.7">
<text x="25" y="44.5">-F6</text>
<text x="25.7" y="50.2">25A</text>
<text x="137.6" y="72.1">SERVO SÜRÜCÜ AX5206</text>
<text x="137.6" y="75.2">ETHERCAT IN</text>
<text x="118.1" y="89.2" transform="rotate(-90 118.1 89.2)">5</text>
<text x="118.1" y="85.6" transform="rotate(-90 118.1 85.6)">6 7 0V</text>
<text x="118.1" y="92.7" transform="rotate(-90 118.1 92.7)">4</text>
<text x="118.1" y="106.7" transform="rotate(-90 118.1 106.7)">0</text>
<text x="118.1" y="103.1" transform="rotate(-90 118.1 103.1)">1 2 3</text>
<text x="118.2" y="110.8" transform="rotate(-90 118.2 110.8)">24</text>
<text x="137.8" y="114.5">CX 5130 PC OUT</text>
<text x="174.3" y="156.3">-M5</text>
<text x="162.1" y="162.6">AM8043-0E10-0000</text>
<text x="171.2" y="167.8">1.39 KW</text>
<text x="4.9" y="202.8" transform="rotate(-90 4.9 202.8)">SOLIDWORKS Electrical</text>
</g>
<g font-size="2.6">
<text x="103.6" y="91.3">504</text>
<text x="103.7" y="94.5">503</text>
<text x="103.7" y="98">502</text>
<text x="103.7" y="101.5">501</text>
<text x="103.6" y="105.1">500</text>
</g>
<g font-size="2.4">
<text x="277.2" y="183.8">REVISION</text>
<text x="193.4" y="191.3">0</text>
<text x="198.6" y="191.3">25.08.2021</text>
<text x="214" y="191.3">elektrik</text>
<text x="192" y="194.7">REV.</text>
<text x="202.7" y="194.7">DATE</text>
<text x="218.7" y="194.7">NAME</text>
<text x="242.1" y="194.7">CHANGES</text>
<text x="278" y="194.4">SCHEME</text>
<text x="9.2" y="200.9">CONTRACT:</text>
</g>
<g font-size="2.1">
<text x="18.1" y="21">07-10</text>
<text x="284.5" y="20.9">10-1</text>
<text x="17.9" y="25.6">08-10</text>
<text x="284.5" y="25.9">10-1</text>
<text x="17.9" y="30.6">06-10</text>
<text x="284.5" y="30.9">10-1</text>
<text x="100.8" y="41.7">04-10</text>
<text x="100.8" y="46.7">04-10</text>
<text x="170.4" y="46.6">10-4</text>
<text x="139.6" y="65.8" transform="rotate(-90 139.6 65.8)">X06</text>
<text x="202.7" y="64.3">15</text>
<text x="144.7" y="68.7" transform="rotate(-90 144.7 68.7)">UP</text>
<text x="149.8" y="68.7" transform="rotate(-90 149.8 68.7)">US</text>
<text x="154.2" y="68.7" transform="rotate(-90 154.2 68.7)">GND</text>
<text x="183.3" y="66.7" transform="rotate(-90 183.3 66.7)">X14</text>
<text x="187.7" y="71.2" transform="rotate(-90 187.7 71.2)">B-</text>
<text x="187.7" y="67.1" transform="rotate(-90 187.7 67.1)">B+</text>
<text x="200.8" y="68.5">15</text>
<text x="187.7" y="77.3" transform="rotate(-90 187.7 77.3)">PE</text>
<text x="187.6" y="82.6" transform="rotate(-90 187.6 82.6)">T+</text>
<text x="198.4" y="80.1">12</text>
<text x="187.7" y="86.8" transform="rotate(-90 187.7 86.8)">T-</text>
<text x="196.4" y="84.3">12</text>
<text x="157.5" y="111.1">12-1</text>
<text x="188.2" y="111.1" transform="rotate(-90 188.2 111.1)">PE</text>
<text x="218.3" y="112.5" transform="rotate(-90 218.3 112.5)">15</text>
<text x="144.4" y="124.2" transform="rotate(-90 144.4 124.2)">L1</text>
<text x="149.2" y="124.2" transform="rotate(-90 149.2 124.2)">L2</text>
<text x="154.2" y="124.4" transform="rotate(-90 154.2 124.4)">L3N</text>
<text x="159" y="124.3" transform="rotate(-90 159 124.3)">PE</text>
<text x="188" y="122.2" transform="rotate(-90 188 122.2)">V1 W1</text>
<text x="205.1" y="122.3" transform="rotate(-90 205.1 122.3)">12</text>
<text x="183.3" y="129" transform="rotate(-90 183.3 129)">X13</text>
<text x="188" y="128.4" transform="rotate(-90 188 128.4)">U1</text>
<text x="205.4" y="154.7" transform="rotate(53 205.4 154.7)">12</text>
<text x="209.6" y="154.8" transform="rotate(55 209.6 154.8)">12</text>
<text x="214.8" y="154.7" transform="rotate(53 214.8 154.7)">15</text>
<text x="218.6" y="155" transform="rotate(53 218.6 155)">15</text>
<text x="13" y="174.5">08-10</text>
<text x="280.8" y="174.5">10-1</text>
<text x="192" y="198">Chassis Number</text>
<text x="241.7" y="198.1">Electric Number</text>
</g>
<text font-size="1.9" x="93.6" y="199.2">LOCATION:</text>
<g font-size="1.8">
<text x="57.1" y="96.8" transform="rotate(-90 57.1 96.8)">X12</text>
<text x="57.1" y="111.8" transform="rotate(-90 57.1 111.8)">X11</text>
</g>
<g font-size="1.4">
<text x="97.3" y="94.8" transform="rotate(-90 97.3 94.8)">110</text>
<text x="97.4" y="91.2" transform="rotate(-90 97.4 91.2)">111</text>
<text x="97.2" y="101.8" transform="rotate(-90 97.2 101.8)">108</text>
<text x="97.3" y="98.3" transform="rotate(-90 97.3 98.3)">109</text>
<text x="97.2" y="104.9" transform="rotate(-90 97.2 104.9)">107</text>
<text x="7.9" y="205.2">Document realized with version :</text>
</g>
<text font-size="1.2" x="30.3" y="205.1">2019.0.4.18</text>
</svg>
